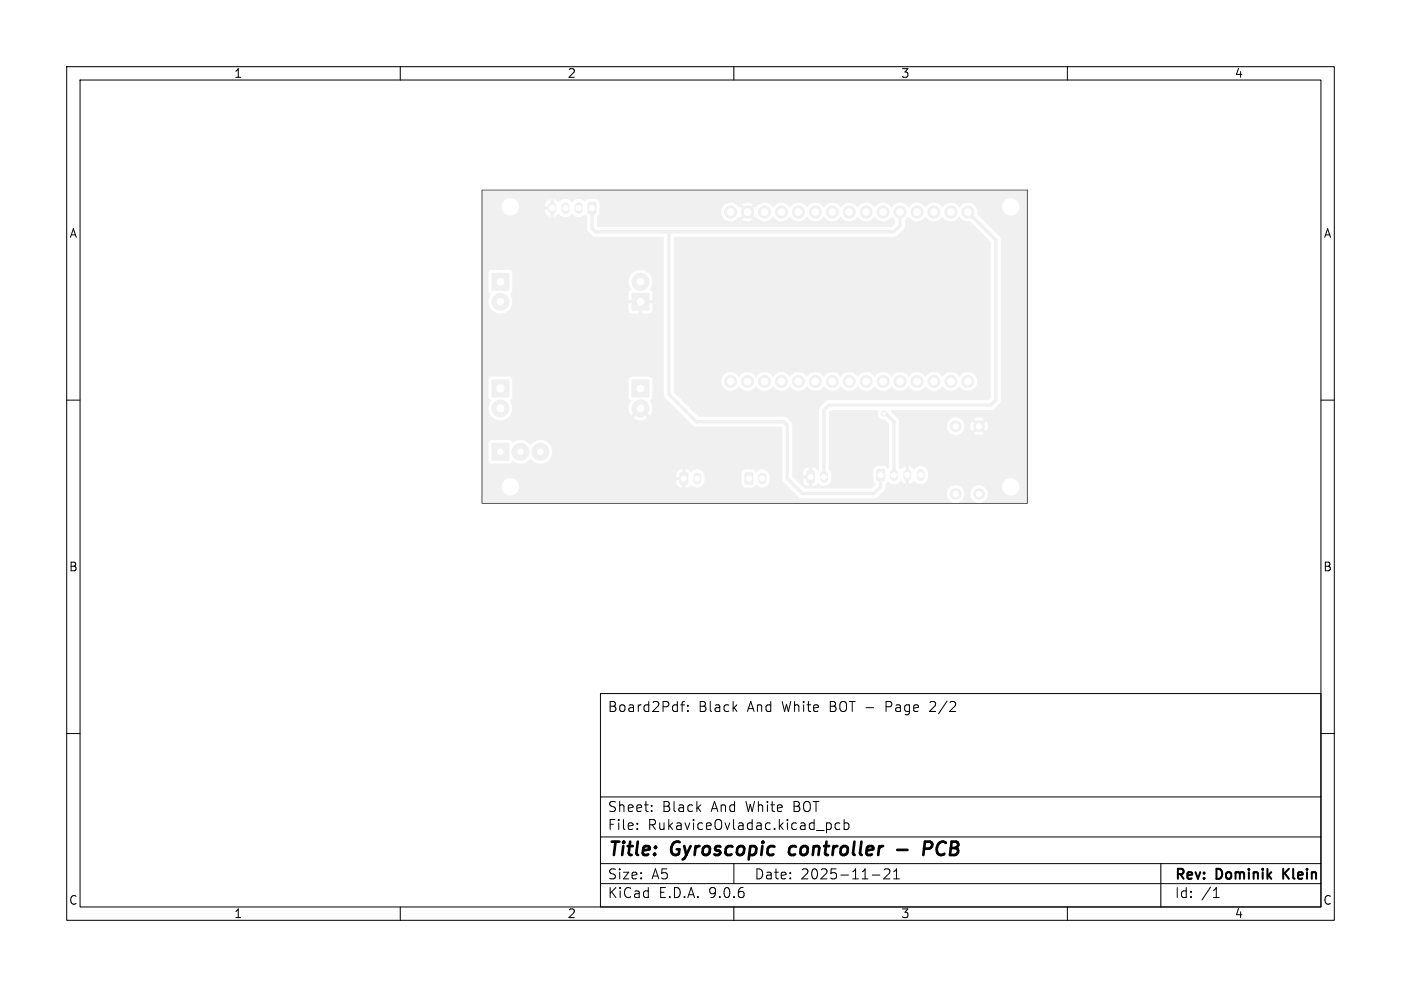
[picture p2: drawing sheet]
<svg xmlns="http://www.w3.org/2000/svg" width="210mm" height="148mm" viewBox="0 0 210 148" stroke-linecap="round" stroke-linejoin="round" font-family="sans-serif">
<g fill="#f0f0f0" stroke="#f0f0f0" stroke-width=".15">
<path d="M102 70.9h.9l.2 .1v1.4l-.1 .2h-.8l-.3-.1z"/>
<path d="M88.2 30.4l.9-.1 .2 .2 .1 1.3-.2 .3h-.8l-.2-.2z"/>
<path d="M94.7 57h2.6v2.5h-2.6z"/>
<path d="M94.7 44h2.6v2.5h-2.6z"/>
<path d="M73.7 57h2.6v2.5h-2.6z"/>
<path d="M73.7 41h2.6v2.5h-2.6z"/>
<path d="M73.7 66.5h2.6v2.5h-2.6z"/>
<path d="M111.7 70.9h.9l.2 .1 .1 1.4-.2 .2h-.8l-.2-.1z"/>
<path d="M121 70.7l.9-.1 .2 .2v1.3l-.1 .3h-.8l-.3-.2z"/>
<path d="M131.5 70.4h.9l.2 .1v1.4l-.1 .2h-.8l-.3-.1z"/>
<circle cx="96" cy="61.2" r="1.27"/>
<circle cx="96" cy="42.2" r="1.27"/>
<circle cx="75" cy="61.2" r="1.27"/>
<circle cx="75" cy="45.2" r="1.27"/>
<circle cx="81" cy="67.7" r="1.27"/>
<circle cx="78" cy="67.7" r="1.27"/>
<circle cx="109.5" cy="31.8" r=".9"/>
<circle cx="112.1" cy="31.8" r=".9"/>
<circle cx="114.6" cy="31.8" r=".9"/>
<circle cx="117.1" cy="31.8" r=".9"/>
<circle cx="119.7" cy="31.8" r=".9"/>
<circle cx="122.2" cy="31.8" r=".9"/>
<circle cx="124.8" cy="31.8" r=".9"/>
<circle cx="127.3" cy="31.8" r=".9"/>
<circle cx="129.8" cy="31.8" r=".9"/>
<circle cx="132.4" cy="31.8" r=".9"/>
<circle cx="134.9" cy="31.8" r=".9"/>
<circle cx="137.5" cy="31.8" r=".9"/>
<circle cx="140" cy="31.8" r=".9"/>
<circle cx="142.5" cy="31.8" r=".9"/>
<circle cx="145.1" cy="31.8" r=".9"/>
<circle cx="109.5" cy="57.2" r=".9"/>
<circle cx="112.1" cy="57.2" r=".9"/>
<circle cx="114.6" cy="57.2" r=".9"/>
<circle cx="117.1" cy="57.2" r=".9"/>
<circle cx="119.7" cy="57.2" r=".9"/>
<circle cx="122.2" cy="57.2" r=".9"/>
<circle cx="124.8" cy="57.2" r=".9"/>
<circle cx="127.3" cy="57.2" r=".9"/>
<circle cx="129.8" cy="57.2" r=".9"/>
<circle cx="132.4" cy="57.2" r=".9"/>
<circle cx="134.9" cy="57.2" r=".9"/>
<circle cx="137.5" cy="57.2" r=".9"/>
<circle cx="140" cy="57.2" r=".9"/>
<circle cx="142.5" cy="57.2" r=".9"/>
<circle cx="145.1" cy="57.2" r=".9"/>
<circle cx="143.3" cy="74.1" r=".8"/>
<circle cx="143.3" cy="63.9" r=".8"/>
<circle cx="146.8" cy="74.1" r=".8"/>
<circle cx="146.8" cy="63.9" r=".8"/>
<circle cx="132.5" cy="62" r=".4"/>
</g>
<path d="M82.8 30.9v.6M84.8 30.9v.6M86.8 30.9v.6M104.5 71.5v.5M114.3 71.5v.5M123.5 71.2v.6M134 71v.5M136 71v.5M138 71v.5" fill="none" stroke="#f0f0f0" stroke-width="1.2"/>
<path d="M88.8 31.2v3.1l.5 .5h44.7l.9-1v-2M100.3 34.8v24.3l4.1 4.2h13.1l.5 .5v8l2.3 2.2h10.7l1-1v-1.7M145.1 31.8l4.2 4.2v24l-.8 .8h-24.2l-.8 .7v10M132.5 62h.3l1.2 1.3v8" fill="none" stroke="#f0f0f0" stroke-width=".5"/>
<g fill="#f0f0f0">
<path d="M101.1 35.5h33l.4-.2 1-1 .2-.4v-.9l.5-.5a1.47 1.47 0 0 0 2.5 0 1.52 1.52 0 0 0 2.5 0 1.52 1.52 0 0 0 2.6 0l.1 .1a1.55 1.55 0 0 0 1.5 .6l3.1 3.1v20.8h-2l-.1-.2a1.44 1.44 0 0 0-1.1-1.1 1.44 1.44 0 0 0-1.5 .7 1.52 1.52 0 0 0-2.5 0 1.52 1.52 0 0 0-2.5 0 1.52 1.52 0 0 0-2.6 0 1.52 1.52 0 0 0-2.5 0 1.52 1.52 0 0 0-2.6 0 1.52 1.52 0 0 0-2.5 0 1.52 1.52 0 0 0-2.5 0 1.52 1.52 0 0 0-2.6 0 1.52 1.52 0 0 0-2.5 0 1.52 1.52 0 0 0-2.6 0 1.52 1.52 0 0 0-2.5 0 1.52 1.52 0 0 0-2.5 0 1.52 1.52 0 0 0-2.6 0 1.49 1.49 0 0 0-2.5 0 1.42 1.42 0 0 0 .5 1.9 1.42 1.42 0 0 0 2-.5 1.52 1.52 0 0 0 2.5 0 1.52 1.52 0 0 0 2.5 0 1.52 1.52 0 0 0 2.6 0 1.52 1.52 0 0 0 2.5 0 1.52 1.52 0 0 0 2.6 0 1.52 1.52 0 0 0 2.5 0 1.52 1.52 0 0 0 2.5 0 1.52 1.52 0 0 0 2.6 0 1.52 1.52 0 0 0 2.5 0 1.52 1.52 0 0 0 2.6 0 1.52 1.52 0 0 0 2.5 0 1.52 1.52 0 0 0 2.5 0 1.52 1.52 0 0 0 2.6 0 1.49 1.49 0 0 0 2.5 0l.2-.8h2v2.6l-.4 .3h-23.9l-.3 .1-1 .9-.1 .4v9l-.1 .1h-.2a.78 .78 0 0 0-.7-.4v1.1l-.2-.1-.3 .1v-1.1h-.2a.84 .84 0 0 0-.7 1.2h.8l-.1 .2 .1 .3h-.8v.4a.75 .75 0 0 0 .9 .7v-1.1l.2 .1 .3-.1v1.1l.4-.1 .4-.3a1.12 1.12 0 0 0 1.2 .3 1.12 1.12 0 0 0 .8-.9v-.9l-.3-.6v-8.6l.3-.3h7l.1 .1a.96 .96 0 0 0 .9 1.3l.7 .7v6.5l-.2 .2-.6-.4h-.9a.74 .74 0 0 0-.7 .7v1.4l.4 .6-.7 .6h-10l-1.8-1.8v-7.7l-.2-.4-.6-.6-.4-.2h-12.9l-3.7-3.6z"/>
<path d="M72.3 28.5h81.6l.1 2.4h-1.2v-.2a1.3 1.3 0 0 0-2.1-.7 1.3 1.3 0 0 0 .3 2.2 1.3 1.3 0 0 0 1.8-1.3h1.2v29.2h-4v-24.2l-.2-.4-3.3-3.4a1.44 1.44 0 0 0-.9-1.6 1.44 1.44 0 0 0-1.8 .6 1.52 1.52 0 0 0-2.5 0 1.52 1.52 0 0 0-2.5 0 1.52 1.52 0 0 0-2.6 0 1.52 1.52 0 0 0-2.5 0 1.52 1.52 0 0 0-2.6 0 1.52 1.52 0 0 0-2.5 0 1.52 1.52 0 0 0-2.5 0 1.52 1.52 0 0 0-2.6 0 1.52 1.52 0 0 0-2.5 0 1.52 1.52 0 0 0-2.6 0 1.52 1.52 0 0 0-2.5 0 1.52 1.52 0 0 0-2.5 0l-.2-.1-.7 .7-.3-.4 .7-.7a1.38 1.38 0 0 0-1.6 0l.6 .7-.3 .4-.7-.7-.1 .1a1.49 1.49 0 0 0-2.5 0 1.42 1.42 0 0 0 .5 1.9 1.42 1.42 0 0 0 2-.5l.1 .1 .7-.7 .3 .4-.6 .7a1.38 1.38 0 0 0 1.6 0l-.7-.7 .3-.4 .7 .7 .1-.1a1.52 1.52 0 0 0 2.5 0 1.52 1.52 0 0 0 2.6 0 1.52 1.52 0 0 0 2.5 0 1.52 1.52 0 0 0 2.6 0 1.52 1.52 0 0 0 2.5 0 1.52 1.52 0 0 0 2.5 0 1.52 1.52 0 0 0 2.6 0 1.52 1.52 0 0 0 2.5 0l.6 .5-.1 .6-.5 .4h-44l-.1-.1v-1.4l.3-.5 .1-1.5a.74 .74 0 0 0-.7-.7h-.9l-.7 .4a1.18 1.18 0 0 0-1.8 .1 1.23 1.23 0 0 0-2 0l-.8-.4v1l-.2-.1-.3 .1v-1a1.1 1.1 0 0 0-.8 1h-3.9v-.2a1.3 1.3 0 0 0-2.1-.7 1.3 1.3 0 0 0 .3 2.2 1.3 1.3 0 0 0 1.8-1.3l4.7 .1-.1 .2 .1 .3h-.8v.1a1.1 1.1 0 0 0 .8 .9v-1l.2 .1 .3-.1v1l.8-.4a1.16 1.16 0 0 0 1.9 0 1.24 1.24 0 0 0 2 .1l.3 .3 .1 2.1 .9 .9 10.5 .1v6.5h-1.7a1.77 1.77 0 0 0-1.1-1.5 1.77 1.77 0 0 0-1.9 .3h-18l-.2-.3-.2-.1h-2.8l-.2 .1-.2 .3v2.7l.4 .4a1.8 1.8 0 0 0 .7 2.9 1.8 1.8 0 0 0 2.5-1.5l-.1-.7-.3-.6 .4-.5v-2.7h18l-.1 .2a1.84 1.84 0 0 0-.1 2.3l-.4 .5v1.1h1.4v.5h-1.4v1.1l.2 .3 .3 .1h1.1v-1.3h.5v1.3h1.1l.2-.1 .2-.3v-1.1h-1.4v-.5h1.4v-1.1l-.4-.5 .3-.6 .1-.7h1.7v14.8h-1.7l-.2-.3-.3-.1h-2.7l-.2 .1-.2 .3h-17.4l-.2-.3-.2-.1h-2.8l-.2 .1-.2 .3v2.7l.4 .5a1.79 1.79 0 0 0 .2 2.4 1.79 1.79 0 0 0 2.4 0 1.79 1.79 0 0 0 .2-2.4l.4-.5v-2.7h17.4v2.7l.4 .5a1.81 1.81 0 0 0 0 2.2l.9-.9 .4 .3-1 1h.1a1.76 1.76 0 0 0 2.1 0l-1-1 .4-.3 .9 .9 .1-.1a1.87 1.87 0 0 0-.1-2.1l.4-.5v-2.7h1.7v2.3l.1 .3 4.4 4.4 .3 .1h12.9l.1 3.6h-34.5a1.8 1.8 0 0 0-1.3-1.6 1.8 1.8 0 0 0-2 .7 1.93 1.93 0 0 0-2.7-.3l-.5-.4h-2.8l-.3 .4v2.7l.2 .3 .3 .1h2.7l.5-.4a1.84 1.84 0 0 0 2.6-.3 1.83 1.83 0 0 0 2.1 .6 1.83 1.83 0 0 0 1.2-1.8h34.5v3.8h-1.9l-.1-.1a1.13 1.13 0 0 0-.8-.9 1.13 1.13 0 0 0-1.1 .4l-.6-.4h-.9a.74 .74 0 0 0-.7 .7v.3h-5.6a1.13 1.13 0 0 0-.8-1 1.13 1.13 0 0 0-1.2 .4l-.4-.4h-.4v1.1l-.2-.1-.3 .1v-1.1h-.2a.84 .84 0 0 0-.7 1.1h.8l-.1 .2 .1 .3h-.8v.5l.2 .4h-23.8a1.3 1.3 0 0 0-2-1 1.3 1.3 0 0 0 0 2.2 1.3 1.3 0 0 0 2-1v-.2h23.8l.2 .2h.5v-1.1l.2 .1 .3-.1v1.1a.86 .86 0 0 0 .8-.4 1.18 1.18 0 0 0 2-.4v-.9h5.6v1a.74 .74 0 0 0 .7 .7h.9l.5-.4a1.18 1.18 0 0 0 2-.4l.1-.9h1.9v.6l.1 .2 2.4 2.4 .4 .2h10.9l.4-.2 1.1-1.1 .2-.4v-.6l.3-.3a1.18 1.18 0 0 0 1.9-.1l.8 .5v-1.1l.2 .1 .3-.1v1.1l.8-.5a1.12 1.12 0 0 0 1.2 .5 1.12 1.12 0 0 0 .8-1v-.9a1.13 1.13 0 0 0-.9-.8 1.13 1.13 0 0 0-1.2 .5l-.7-.5v1.1l-.2-.1-.3 .1v-1.1l-.8 .5-.2-.2v-7l-.2-.4-1.1-1.1 .1-.2h15l.4-.2 .8-.8 .2-.4h4v3.7h-5.9l-.3-.6-.6 .7-.2-.3-.2-.1 .7-.7a1.29 1.29 0 0 0-1.5 0l.7 .7-.2 .1-.1 .3-.7-.7-.2 .6h-.9a1.3 1.3 0 0 0-2-1 1.3 1.3 0 0 0 0 2.2 1.3 1.3 0 0 0 2-1v-.2h.9l.2 .8 .7-.6v.2l.3 .1-.7 .7a1.29 1.29 0 0 0 1.5 0l-.7-.7 .3-.1 .1-.2 .6 .6 .3-.8h5.9v9.1h-1.2v-.2a1.3 1.3 0 0 0-2.1-.7 1.3 1.3 0 0 0 .3 2.2 1.3 1.3 0 0 0 1.8-1.3h1.2l-.1 2.6h-6.5l-.2-.2a1.31 1.31 0 0 0 .6-2 1.31 1.31 0 0 0-2.1 0 1.31 1.31 0 0 0 .6 2l-.1 .2h-2.3l-.2-.1a1.36 1.36 0 0 0 .8-1.5 1.36 1.36 0 0 0-1.1-1.1 1.34 1.34 0 0 0-1.4 1 1.34 1.34 0 0 0 .8 1.6l-.1 .1h-70.4z"/>
</g>
<g fill="#fff" stroke="#fff" stroke-width=".15">
<circle cx="132.5" cy="62" r=".2"/>
<circle cx="102.5" cy="71.8" r=".38"/>
<circle cx="104.5" cy="71.8" r=".38"/>
<circle cx="88.8" cy="31.2" r=".38"/>
<circle cx="86.8" cy="31.2" r=".38"/>
<circle cx="84.8" cy="31.2" r=".38"/>
<circle cx="82.8" cy="31.2" r=".38"/>
<circle cx="96" cy="61.2" r=".5"/>
<circle cx="96" cy="58.2" r=".5"/>
<circle cx="96" cy="45.2" r=".5"/>
<circle cx="96" cy="42.2" r=".5"/>
<circle cx="75" cy="61.2" r=".55"/>
<circle cx="75" cy="58.2" r=".55"/>
<circle cx="75" cy="45.2" r=".5"/>
<circle cx="75" cy="42.2" r=".5"/>
<circle cx="81" cy="67.7" r=".4"/>
<circle cx="78" cy="67.7" r=".4"/>
<circle cx="75" cy="67.7" r=".4"/>
<circle cx="76.5" cy="73" r="1.05"/>
<circle cx="112.3" cy="71.8" r=".37"/>
<circle cx="114.3" cy="71.8" r=".37"/>
<circle cx="151.5" cy="31" r="1.05"/>
<circle cx="109.5" cy="31.8" r=".5"/>
<circle cx="112.1" cy="31.8" r=".5"/>
<circle cx="114.6" cy="31.8" r=".5"/>
<circle cx="117.1" cy="31.8" r=".5"/>
<circle cx="119.7" cy="31.8" r=".5"/>
<circle cx="122.2" cy="31.8" r=".5"/>
<circle cx="124.8" cy="31.8" r=".5"/>
<circle cx="127.3" cy="31.8" r=".5"/>
<circle cx="129.8" cy="31.8" r=".5"/>
<circle cx="132.4" cy="31.8" r=".5"/>
<circle cx="134.9" cy="31.8" r=".5"/>
<circle cx="137.5" cy="31.8" r=".5"/>
<circle cx="140" cy="31.8" r=".5"/>
<circle cx="142.5" cy="31.8" r=".5"/>
<circle cx="145.1" cy="31.8" r=".5"/>
<circle cx="109.5" cy="57.2" r=".5"/>
<circle cx="112.1" cy="57.2" r=".5"/>
<circle cx="114.6" cy="57.2" r=".5"/>
<circle cx="117.1" cy="57.2" r=".5"/>
<circle cx="119.7" cy="57.2" r=".5"/>
<circle cx="122.2" cy="57.2" r=".5"/>
<circle cx="124.8" cy="57.2" r=".5"/>
<circle cx="127.3" cy="57.2" r=".5"/>
<circle cx="129.8" cy="57.2" r=".5"/>
<circle cx="132.4" cy="57.2" r=".5"/>
<circle cx="134.9" cy="57.2" r=".5"/>
<circle cx="137.5" cy="57.2" r=".5"/>
<circle cx="140" cy="57.2" r=".5"/>
<circle cx="142.5" cy="57.2" r=".5"/>
<circle cx="145.1" cy="57.2" r=".5"/>
<circle cx="121.5" cy="71.5" r=".37"/>
<circle cx="123.5" cy="71.5" r=".37"/>
<circle cx="132" cy="71.2" r=".37"/>
<circle cx="134" cy="71.2" r=".37"/>
<circle cx="136" cy="71.2" r=".37"/>
<circle cx="138" cy="71.2" r=".37"/>
<circle cx="143.3" cy="74.1" r=".4"/>
<circle cx="143.3" cy="63.9" r=".4"/>
<circle cx="146.8" cy="74.1" r=".4"/>
<circle cx="146.8" cy="63.9" r=".4"/>
<circle cx="151.5" cy="73" r="1.05"/>
<circle cx="76.5" cy="31" r="1.05"/>
</g>
<g fill="none" stroke="#000" stroke-width=".15">
<path d="M10 10h190v128h-190zM12 12h186v124h-186zM60 10v2M110 10v2M160 10v2M10 60h2M198 60h2M10 110h2M90 104h108v32h-108zM90 119.5h108M102 105.7h.6M102.6 105.2l-.3 .1-.1 .1v1.3"/>
<path d="M103.1 106.5v.2M103.1 105.8v.1M140.2 105.8l-.9 .9h.9M198 110h2M60 136v2M90 132.5h108M90 129.5h108M90 125.5h108M95.5 124.2v.2M95.5 123.5v.1M97.7 121.5v.2M97.7 120.8v.1"/>
<path d="M110 136v2M110 129.5v3M123.9 123.5l.4-.1 .3 .3v.4l-.1 .2h-.6M125.9 123.5l-.4-.1-.3 .3v.4l.1 .2h.6M126.5 123.5l.5-.1 .2 .3v.4l-.1 .2h-.6M126.5 122.9v1.5M130.7 131.2h1.2M132.5 130.4l.2-.1 .5 .1a.41 .41 0 0 1 .1 .5l-.8 .9h.9M134 131.8h.8M134 130.7l.4-.4v1.5M160 136v2M174 129.5v6.5"/>
<path d="M181.9 134.6h.8M182 133.4l.3-.3v1.5"/>
</g>
<path d="M192.3 130.3v1.5M193.2 130.3l-.9 .8" fill="none" stroke="#000" stroke-width=".3"/>
<path d="M118.4 127.1l-.1 .7 .3 .4M134.5 127.4h1.5M138.5 127.3h.8a.55 .55 0 0 0 .4-.5 .55 .55 0 0 0-.3-.6h-.7l-.3 2" fill="none" stroke="#000" stroke-width=".4"/>
<path d="M72.3 28.5h81.7v47h-81.7z" fill="none" stroke="#575757" stroke-width=".15"/>
<g font-size="2.8">
<text x="91" y="128.9">Title:</text>
<text x="100.7" y="128.9">Gyroscopic</text>
<text x="119.2" y="128.9">controller</text>
<text x="140.9" y="128.9">PCB</text>
</g>
<g font-size="2.1">
<text x="91" y="107">Board2Pdf:</text>
<text x="104.7" y="107">Black</text>
<text x="112.1" y="107">And</text>
<text x="117.4" y="107">White</text>
<text x="124.6" y="107">BOT -</text>
<text x="133.3" y="107">Page</text>
<text x="140.1" y="107">2/2</text>
<text x="91" y="124.7">File:</text>
<text x="91" y="122">Sheet:</text>
<text x="97.1" y="124.7">RukaviceOvladac.kicad_pcb</text>
<text x="99.2" y="122">Black</text>
<text x="106.7" y="122">And</text>
<text x="112" y="122">White</text>
<text x="119.2" y="122">BOT</text>
<text x="91" y="134.9">KiCad</text>
<text x="91" y="132.1">Size:</text>
<text x="97.7" y="132.1">A5</text>
<text x="98.7" y="134.9">E.D.A.</text>
<text x="106.3" y="134.9">9.0.6</text>
<text x="113" y="132.1">Date:</text>
<text x="120" y="132.1">2025-11-21</text>
<text x="176" y="132.3">Rev:</text>
<text x="176" y="134.9">Id:</text>
<text x="180.1" y="134.9">/1</text>
<text x="182.4" y="132.3">Dominik</text>
<text x="193" y="132.3">Klein</text>
</g>
<g font-size="1.8">
<text x="35" y="11.9">1</text>
<text x="85" y="11.9">2</text>
<text x="135" y="11.9">3</text>
<text x="185" y="11.9">4</text>
<text x="10.3" y="35.9">A</text>
<text x="198.4" y="35.9">A</text>
<text x="10.3" y="85.9">B</text>
<text x="198.3" y="85.9">B</text>
<text x="10.3" y="135.9">C</text>
<text x="35" y="137.9">1</text>
<text x="85" y="137.9">2</text>
<text x="135" y="137.9">3</text>
<text x="185" y="137.9">4</text>
<text x="198.3" y="135.9">C</text>
</g>
</svg>
